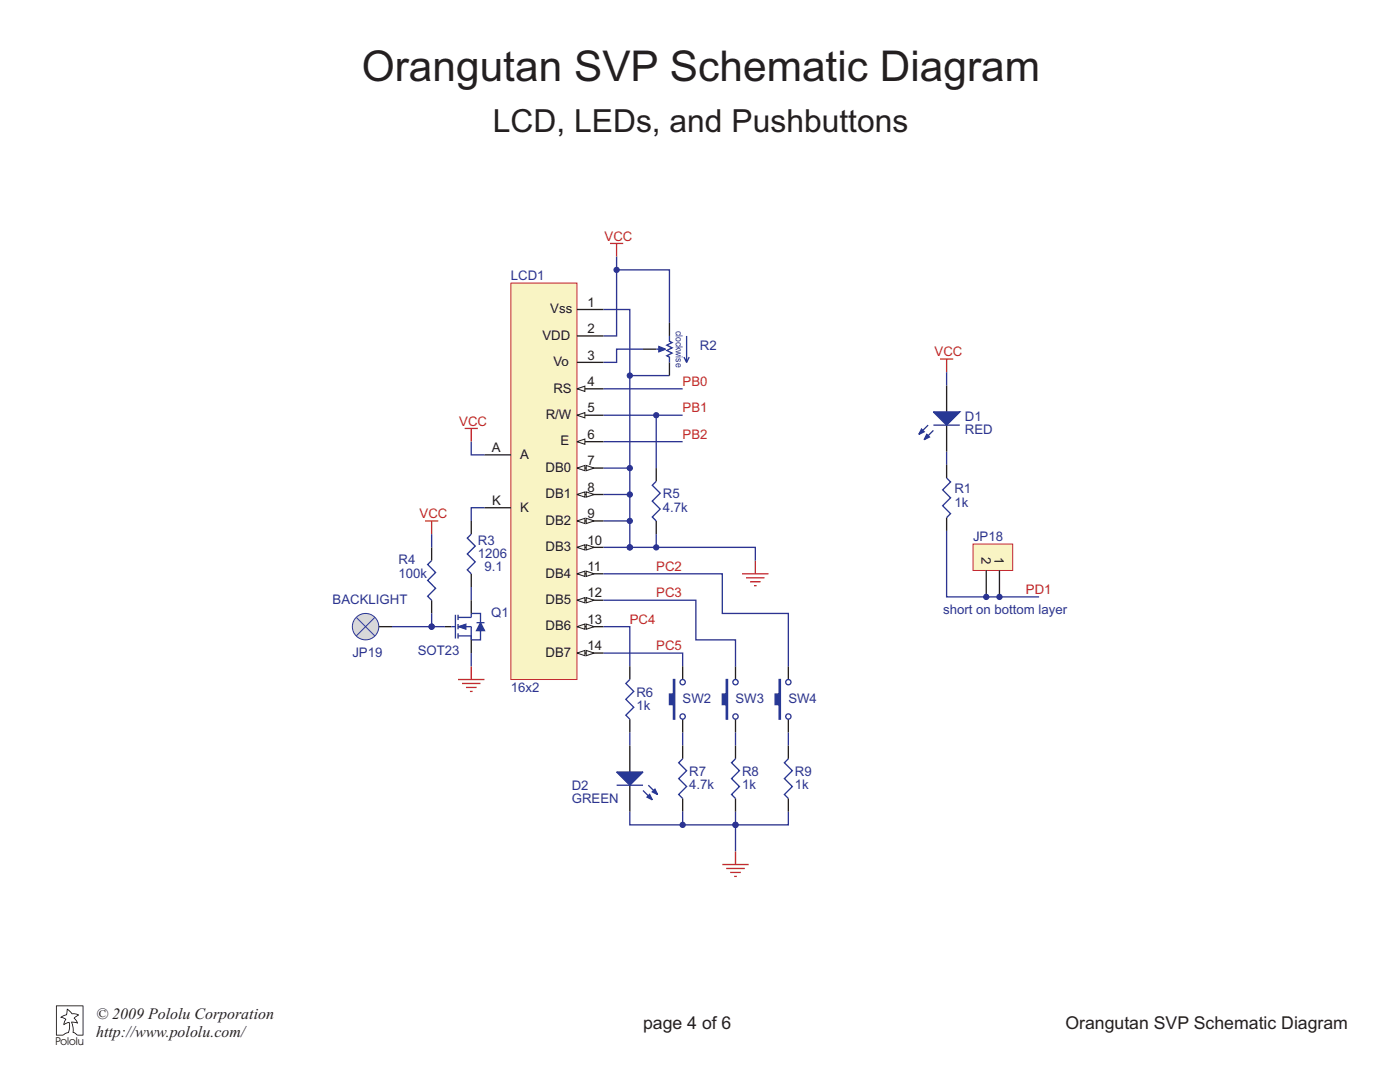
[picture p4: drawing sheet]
<svg xmlns="http://www.w3.org/2000/svg" width="279mm" height="216mm" viewBox="0 0 279 216" stroke-linecap="round" stroke-linejoin="round" font-family="sans-serif">
<path d="M148.1 114.5h5.3M148.9 115.3h3.7M149.7 116.1h2.1M150.5 116.9h.5M150.7 111.9v2.6" fill="none" stroke="#c2262e" stroke-width=".26"/>
<path d="M120.4 61.8h5.3v47.4h-5.3" fill="none" stroke="#2c3392" stroke-width=".26"/>
<circle cx="125.7" cy="109.2" r=".53" fill="#2c3392"/>
<circle cx="125.7" cy="109.2" r=".53" fill="none" stroke="#2c3392" stroke-width=".2"/>
<path d="M120.4 93.4h5.3" fill="none" stroke="#2c3392" stroke-width=".26"/>
<circle cx="125.7" cy="93.4" r=".53" fill="#2c3392"/>
<circle cx="125.7" cy="93.4" r=".53" fill="none" stroke="#2c3392" stroke-width=".2"/>
<path d="M120.4 98.7h5.3" fill="none" stroke="#2c3392" stroke-width=".26"/>
<circle cx="125.7" cy="98.7" r=".53" fill="#2c3392"/>
<circle cx="125.7" cy="98.7" r=".53" fill="none" stroke="#2c3392" stroke-width=".2"/>
<path d="M120.4 103.9h5.3" fill="none" stroke="#2c3392" stroke-width=".26"/>
<circle cx="125.7" cy="103.9" r=".53" fill="#2c3392"/>
<circle cx="125.7" cy="103.9" r=".53" fill="none" stroke="#2c3392" stroke-width=".2"/>
<path d="M121.7 48.6h2.7M123.1 48.6v2.6" fill="none" stroke="#c2262e" stroke-width=".26"/>
<path d="M123.1 51.2v15.8h-2.7M123.1 53.9h10.5v10.5M120.4 125h5.3v8" fill="none" stroke="#2c3392" stroke-width=".26"/>
<circle cx="123.1" cy="53.9" r=".53" fill="#2c3392"/>
<circle cx="123.1" cy="53.9" r=".53" fill="none" stroke="#2c3392" stroke-width=".2"/>
<path d="M146.8 162v2.6h10.5v-2.6" fill="none" stroke="#2c3392" stroke-width=".26"/>
<circle cx="146.8" cy="164.6" r=".53" fill="#2c3392"/>
<circle cx="146.8" cy="164.6" r=".53" fill="none" stroke="#2c3392" stroke-width=".2"/>
<path d="M144.1 172.5h5.3M144.9 173.3h3.7M145.7 174.1h2.1M146.5 174.9h.5M146.8 169.9v2.6" fill="none" stroke="#c2262e" stroke-width=".26"/>
<path d="M120.4 77.6h15.8M125.7 74.9h7.9M128.3 69.7h-5.2v2.6h-2.7M120.4 88.1h15.8M120.4 82.9h15.8M120.4 130.3h15.8v2.7" fill="none" stroke="#2c3392" stroke-width=".26"/>
<circle cx="125.7" cy="74.9" r=".53" fill="#2c3392"/>
<circle cx="125.7" cy="74.9" r=".53" fill="none" stroke="#2c3392" stroke-width=".2"/>
<path d="M131 82.9v10.5" fill="none" stroke="#2c3392" stroke-width=".26"/>
<circle cx="131" cy="82.9" r=".53" fill="#2c3392"/>
<circle cx="131" cy="82.9" r=".53" fill="none" stroke="#2c3392" stroke-width=".2"/>
<path d="M131 106.6v2.6" fill="none" stroke="#2c3392" stroke-width=".26"/>
<circle cx="131" cy="109.2" r=".53" fill="#2c3392"/>
<circle cx="131" cy="109.2" r=".53" fill="none" stroke="#2c3392" stroke-width=".2"/>
<path d="M125.7 146.1v2.7M136.2 146.1v2.7M146.8 146.1v2.7M157.3 146.1v2.7M125.7 162v2.6h21.1v5.3" fill="none" stroke="#2c3392" stroke-width=".26"/>
<circle cx="146.8" cy="164.6" r=".53" fill="#2c3392"/>
<circle cx="146.8" cy="164.6" r=".53" fill="none" stroke="#2c3392" stroke-width=".2"/>
<path d="M102 56.5h13.1v79.1h-13.1z" fill-rule="evenodd" fill="#f9f4c4"/>
<path d="M102 56.5h13.1v79.1h-13.1z" fill="none" stroke="#c2262e" stroke-width=".2"/>
<path d="M115.1 61.8h5.3M115.1 67h5.3M115.1 72.3h5.3M115.1 77.6h5.3" fill="none" stroke="#231f20" stroke-width=".26"/>
<path d="M115.1 77.6l1.6-.5v1z" fill="#f9f7e9"/>
<path d="M115.1 77.6l1.6-.5v1z" fill="none" stroke="#231f20" stroke-width=".2"/>
<path d="M115.1 82.9h5.3" fill="none" stroke="#231f20" stroke-width=".26"/>
<path d="M115.1 82.9l1.6-.6v1.1z" fill="#f9f7e9"/>
<path d="M115.1 82.9l1.6-.6v1.1z" fill="none" stroke="#231f20" stroke-width=".2"/>
<path d="M115.1 88.1h5.3" fill="none" stroke="#231f20" stroke-width=".26"/>
<path d="M115.1 88.1l1.6-.5v1.1z" fill="#f9f7e9"/>
<path d="M115.1 88.1l1.6-.5v1.1z" fill="none" stroke="#231f20" stroke-width=".2"/>
<path d="M115.1 93.4h5.3" fill="none" stroke="#231f20" stroke-width=".26"/>
<path d="M115.1 93.4l1.6-.5v1z" fill="#f9f7e9"/>
<path d="M115.1 93.4l1.6-.5v1z" fill="none" stroke="#231f20" stroke-width=".2"/>
<path d="M117 92.9l1.6 .5-1.6 .5z" fill="#f9f7e9"/>
<path d="M117 92.9l1.6 .5-1.6 .5z" fill="none" stroke="#231f20" stroke-width=".2"/>
<path d="M115.1 98.7h5.3" fill="none" stroke="#231f20" stroke-width=".26"/>
<path d="M115.1 98.7l1.6-.6v1.1z" fill="#f9f7e9"/>
<path d="M115.1 98.7l1.6-.6v1.1z" fill="none" stroke="#231f20" stroke-width=".2"/>
<path d="M117 98.1l1.6 .6-1.6 .5z" fill="#f9f7e9"/>
<path d="M117 98.1l1.6 .6-1.6 .5z" fill="none" stroke="#231f20" stroke-width=".2"/>
<path d="M115.1 103.9h5.3" fill="none" stroke="#231f20" stroke-width=".26"/>
<path d="M115.1 103.9l1.6-.5v1.1z" fill="#f9f7e9"/>
<path d="M115.1 103.9l1.6-.5v1.1z" fill="none" stroke="#231f20" stroke-width=".2"/>
<path d="M117 103.4l1.6 .5-1.6 .6z" fill="#f9f7e9"/>
<path d="M117 103.4l1.6 .5-1.6 .6z" fill="none" stroke="#231f20" stroke-width=".2"/>
<path d="M115.1 109.2h5.3" fill="none" stroke="#231f20" stroke-width=".26"/>
<path d="M115.1 109.2l1.6-.5v1z" fill="#f9f7e9"/>
<path d="M115.1 109.2l1.6-.5v1z" fill="none" stroke="#231f20" stroke-width=".2"/>
<path d="M117 108.7l1.6 .5-1.6 .5z" fill="#f9f7e9"/>
<path d="M117 108.7l1.6 .5-1.6 .5z" fill="none" stroke="#231f20" stroke-width=".2"/>
<path d="M115.1 114.5h5.3" fill="none" stroke="#231f20" stroke-width=".26"/>
<path d="M115.1 114.5l1.6-.5v1z" fill="#f9f7e9"/>
<path d="M115.1 114.5l1.6-.5v1z" fill="none" stroke="#231f20" stroke-width=".2"/>
<path d="M117 114l1.6 .5-1.6 .5z" fill="#f9f7e9"/>
<path d="M117 114l1.6 .5-1.6 .5z" fill="none" stroke="#231f20" stroke-width=".2"/>
<path d="M115.1 119.8h5.3" fill="none" stroke="#231f20" stroke-width=".26"/>
<path d="M115.1 119.8l1.6-.6v1.1z" fill="#f9f7e9"/>
<path d="M115.1 119.8l1.6-.6v1.1z" fill="none" stroke="#231f20" stroke-width=".2"/>
<path d="M117 119.2l1.6 .6-1.6 .5z" fill="#f9f7e9"/>
<path d="M117 119.2l1.6 .6-1.6 .5z" fill="none" stroke="#231f20" stroke-width=".2"/>
<path d="M115.1 125h5.3" fill="none" stroke="#231f20" stroke-width=".26"/>
<path d="M115.1 125l1.6-.5v1.1z" fill="#f9f7e9"/>
<path d="M115.1 125l1.6-.5v1.1z" fill="none" stroke="#231f20" stroke-width=".2"/>
<path d="M117 124.5l1.6 .5-1.6 .6z" fill="#f9f7e9"/>
<path d="M117 124.5l1.6 .5-1.6 .6z" fill="none" stroke="#231f20" stroke-width=".2"/>
<path d="M115.1 130.3h5.3" fill="none" stroke="#231f20" stroke-width=".26"/>
<path d="M115.1 130.3l1.6-.5v1z" fill="#f9f7e9"/>
<path d="M115.1 130.3l1.6-.5v1z" fill="none" stroke="#231f20" stroke-width=".2"/>
<path d="M117 129.8l1.6 .5-1.6 .5z" fill="#f9f7e9"/>
<path d="M117 129.8l1.6 .5-1.6 .5z" fill="none" stroke="#231f20" stroke-width=".2"/>
<path d="M133.6 64.4v2.6M133.6 72.3v2.6M96.7 90.8h5.3M96.7 101.3h5.3" fill="none" stroke="#231f20" stroke-width=".26"/>
<path d="M131 69.7h1.3" fill="none" stroke="#273895" stroke-width=".26"/>
<path d="M131.5 69.1l1.3 .6-1.3 .5z" fill="#273895"/>
<path d="M131.5 69.1l1.3 .6-1.3 .5zM133.6 67v1.1l.5 .3-1 .5 1 .5-1 .5 1 .6-1 .5 .5 .3v1M137 67v5.3l-.5-1M137.6 71.3l-.6 1" fill="none" stroke="#273895" stroke-width=".26"/>
<path d="M128.3 69.7h2.7M136.2 133v2.6M136.2 143.5v2.6" fill="none" stroke="#231f20" stroke-width=".26"/>
<path d="M134.4 135.6h.3v7.9h-.3v-2.9h-.8v-2.1h.8z" fill-rule="evenodd" fill="#273895"/>
<g fill="none" stroke="#273895" stroke-width=".26">
<path d="M131 96l-.8 .8 1.6 1.6-1.6 1.6 1.6 1.6-1.6 1.6 .8 .7M134.4 135.6h.3v7.9h-.3v-2.9h-.8v-2.1h.8z"/>
<circle cx="136.2" cy="136.1" r=".53"/>
<circle cx="136.2" cy="143" r=".53"/>
</g>
<path d="M131 93.4v2.6M131 103.9v2.7M125.7 148.8v5.2M125.7 156.7v5.3" fill="none" stroke="#231f20" stroke-width=".26"/>
<path d="M123.1 154h5.2l-2.6 2.7z" fill="#273895"/>
<path d="M123.1 154h5.2l-2.6 2.7zM128.3 157.7l1.9 1.9" fill="none" stroke="#273895" stroke-width=".26"/>
<path d="M129.6 158.5l.6 1.1-1.1-.5z" fill="#273895"/>
<path d="M129.6 158.5l.6 1.1-1.1-.5z" fill="none" stroke="#273895" stroke-width=".26"/>
<path d="M130.2 158l.5-.5 .5 1z" fill="#273895"/>
<path d="M123.1 156.7h5.2M129.4 156.7l1.8 1.8M130.2 158l.5-.5 .5 1z" fill="none" stroke="#273895" stroke-width=".26"/>
<path d="M146.8 133v2.6M146.8 143.5v2.6" fill="none" stroke="#231f20" stroke-width=".26"/>
<path d="M144.9 135.6h.3v7.9h-.3v-2.9h-.8v-2.1h.8z" fill-rule="evenodd" fill="#273895"/>
<g fill="none" stroke="#273895" stroke-width=".26">
<path d="M144.9 135.6h.3v7.9h-.3v-2.9h-.8v-2.1h.8z"/>
<circle cx="146.8" cy="136.1" r=".53"/>
<circle cx="146.8" cy="143" r=".53"/>
</g>
<path d="M157.3 133v2.6M157.3 143.5v2.6" fill="none" stroke="#231f20" stroke-width=".26"/>
<path d="M155.5 135.6h.2v7.9h-.2v-2.9h-.8v-2.1h.8z" fill-rule="evenodd" fill="#273895"/>
<g fill="none" stroke="#273895" stroke-width=".26">
<path d="M86.1 111.9l-.8 .7 1.6 1.6-1.6 1.6 1.6 1.6-1.6 1.6 .8 .8M125.7 135.6l-.8 .8 1.6 1.6-1.6 1.5 1.6 1.6-1.6 1.6 .8 .8M155.5 135.6h.2v7.9h-.2v-2.9h-.8v-2.1h.8zM136.2 151.4l-.8 .8 1.6 1.6-1.6 1.6 1.6 1.5-1.6 1.6 .8 .8M157.3 151.4l-.8 .8 1.6 1.6-1.6 1.6 1.6 1.5-1.6 1.6 .8 .8"/>
<circle cx="157.3" cy="136.1" r=".53"/>
<circle cx="157.3" cy="143" r=".53"/>
</g>
<path d="M86.1 109.2v2.7M86.1 119.8v2.6M125.7 133v2.6M125.7 143.5v2.6M136.2 148.8v2.6M136.2 159.3v2.7M157.3 148.8v2.6M157.3 159.3v2.7" fill="none" stroke="#231f20" stroke-width=".26"/>
<path d="M125.7 109.2h25v2.7" fill="none" stroke="#2c3392" stroke-width=".26"/>
<circle cx="125.7" cy="109.2" r=".53" fill="#2c3392"/>
<circle cx="125.7" cy="109.2" r=".53" fill="none" stroke="#2c3392" stroke-width=".2"/>
<path d="M136.2 162v2.6" fill="none" stroke="#2c3392" stroke-width=".26"/>
<circle cx="136.2" cy="164.6" r=".53" fill="#2c3392"/>
<circle cx="136.2" cy="164.6" r=".53" fill="none" stroke="#2c3392" stroke-width=".2"/>
<path d="M120.4 119.8h18.5v7.9h7.9v5.3M120.4 114.5h23.7v7.9h13.2v10.6" fill="none" stroke="#2c3392" stroke-width=".26"/>
<path d="M94.1 103.9v2.7M94.1 114.5v2.6M88.8 125h1.3M146.8 148.8v2.6M146.8 159.3v2.7" fill="none" stroke="#231f20" stroke-width=".26"/>
<path d="M94.1 106.6l-.8 .8 1.5 1.6-1.5 1.5 1.5 1.6-1.5 1.6 .8 .8M90.1 125h.8M90.9 122.7v4.7M91.4 126.9h2.7M91.4 125h2.7M91.4 122.7v1M91.4 124.5v1.1M91.4 126.4v1M94.1 122.4v.8h-2.7M146.8 151.4l-.8 .8 1.6 1.6-1.6 1.6 1.6 1.5-1.6 1.6 .8 .8" fill="none" stroke="#273895" stroke-width=".26"/>
<path d="M91.4 125l1.6-.5v1.1z" fill="#273895"/>
<path d="M91.4 125l1.6-.5v1.1z" fill="none" stroke="#273895" stroke-width=".2"/>
<path d="M94.1 126.9v.8" fill="none" stroke="#273895" stroke-width=".26"/>
<path d="M95.9 124.3l.8 1.5h-1.6z" fill="#273895"/>
<path d="M94.1 125v2.7h1.8v-1.9M94.1 122.4h1.8v1.9M95.1 124.3h1.6M95.9 124.3l.8 1.5h-1.6z" fill="none" stroke="#273895" stroke-width=".26"/>
<path d="M94.1 119.8v2.6M94.1 127.7v2.6" fill="none" stroke="#231f20" stroke-width=".26"/>
<path d="M92.7 85.5h2.7M94.1 85.5v2.6M84.8 103.9h2.7M86.1 103.9v2.7M91.4 135.6h5.3M92.2 136.4h3.7M93 137.2h2.1M93.8 138h.5M94.1 133v2.6" fill="none" stroke="#c2262e" stroke-width=".26"/>
<path d="M94.1 88.1v2.7h2.6M96.7 101.3h-2.6v2.6M86.1 122.4v2.6h2.7M94.1 130.3v2.7" fill="none" stroke="#2c3392" stroke-width=".26"/>
<circle cx="86.1" cy="125" r=".53" fill="#2c3392"/>
<circle cx="86.1" cy="125" r=".53" fill="none" stroke="#2c3392" stroke-width=".2"/>
<path d="M86.1 106.6v2.6M78.2 125h7.9" fill="none" stroke="#2c3392" stroke-width=".26"/>
<circle cx="86.1" cy="125" r=".53" fill="#2c3392"/>
<circle cx="86.1" cy="125" r=".53" fill="none" stroke="#2c3392" stroke-width=".2"/>
<path d="M75.6 125h2.6" fill="none" stroke="#231f20" stroke-width=".26"/>
<circle cx="73" cy="125" r="2.64" fill="#d8d8d8"/>
<g fill="none" stroke="#273895" stroke-width=".2">
<path d="M71.1 123.2l3.7 3.7M74.8 123.2l-3.7 3.7"/>
<circle cx="73" cy="125" r="2.64"/>
</g>
<path d="M188.9 90.1v2.6M94.1 117.1v2.7M188.9 105.9v13.2h18.5" fill="none" stroke="#2c3392" stroke-width=".26"/>
<path d="M188.9 76.9v5.3M188.9 84.8v5.3" fill="none" stroke="#231f20" stroke-width=".26"/>
<path d="M186.3 82.2h5.3l-2.7 2.6z" fill="#273895"/>
<path d="M186.3 82.2h5.3l-2.7 2.6zM186.3 85.9l-1.9 1.8" fill="none" stroke="#273895" stroke-width=".26"/>
<path d="M185 86.7l.5 .5-1.1 .5z" fill="#273895"/>
<path d="M185 86.7l.5 .5-1.1 .5z" fill="none" stroke="#273895" stroke-width=".26"/>
<path d="M183.9 85.6l.5 .5-1 .6z" fill="#273895"/>
<path d="M183.9 85.6l.5 .5-1 .6zM185.2 84.8l-1.8 1.9M186.3 84.8h5.3M188.9 95.4l.8 .8-1.6 1.5 1.6 1.6-1.6 1.6 1.6 1.6-.8 .8" fill="none" stroke="#273895" stroke-width=".26"/>
<path d="M188.9 92.7v2.7M188.9 103.3v2.6" fill="none" stroke="#231f20" stroke-width=".26"/>
<path d="M194.2 108.6h7.9v5.2h-7.9z" fill-rule="evenodd" fill="#f9f4c4"/>
<path d="M194.2 108.6h7.9v5.2h-7.9z" fill="none" stroke="#c2262e" stroke-width=".2"/>
<path d="M196.8 113.8v5.3M199.5 113.8v5.3" fill="none" stroke="#231f20" stroke-width=".26"/>
<circle cx="199.5" cy="119.1" r=".53" fill="#2c3392"/>
<circle cx="199.5" cy="119.1" r=".53" fill="none" stroke="#2c3392" stroke-width=".2"/>
<circle cx="196.8" cy="119.1" r=".53" fill="#2c3392"/>
<circle cx="196.8" cy="119.1" r=".53" fill="none" stroke="#2c3392" stroke-width=".2"/>
<path d="M187.6 71.6h2.6M188.9 71.6v2.7" fill="none" stroke="#c2262e" stroke-width=".26"/>
<path d="M188.9 74.3v2.6" fill="none" stroke="#2c3392" stroke-width=".26"/>
<path d="M11.3 200.8v5.7h1.2l.4-.3a1.06 1.06 0 0 0 .9-1.4l-.1-.7-1 .4v-.5l.3-.6-.9-.4 .6-.4a.76 .76 0 0 0 .6-1l.1-.3 .2 .1a1.77 1.77 0 0 0 1.7 .9l.5 .2-.9 .7 .5 .6 .1 .4-1.1-.2 .3 1v1l.9 .5h.9v-5.7zM11.2 200.7h5.4v5.9h-1.2l-.9-.5v-1l-.3-1.1 .1-.1 1 .1-.6-.8 .8-.7-.5-.1a.88 .88 0 0 1-1.1-.6l-.4-.3v.2a.78 .78 0 0 1-.6 1l-.6 .3 .9 .4-.4 .9 1-.4a2.42 2.42 0 0 1-.1 2.2l-1.2 .5-1.3-.1z" fill="#000"/>
<text font-size="8.5" fill="#231f20" x="72.2" y="16.2">Orangutan SVP Schematic Diagram</text>
<text font-size="6.3" fill="#231f20" x="98.3" y="26.4">LCD, LEDs, and Pushbuttons</text>
<g font-size="3.5" fill="#231f20">
<text x="128.3" y="205.4">page 4 of 6</text>
<text x="212.6" y="205.4">Orangutan SVP Schematic Diagram</text>
</g>
<g font-size="3.2" fill="#231f20">
<text x="19.2" y="203.3">© 2009 Pololu Corporation</text>
<text x="19.2" y="206.8">http://www.pololu.com/</text>
</g>
<g font-size="2.6" fill="#c2262e">
<text x="120.7" y="48">VCC</text>
<text x="186.5" y="71.1">VCC</text>
<text x="136.2" y="77">PB0</text>
<text x="136.2" y="82.3">PB1</text>
<text x="91.7" y="84.9">VCC</text>
<text x="136.2" y="87.6">PB2</text>
<text x="83.7" y="103.4">VCC</text>
<text x="131" y="113.9">PC2</text>
<text x="131" y="119.2">PC3</text>
<text x="204.7" y="118.6">PD1</text>
<text x="125.7" y="124.5">PC4</text>
<text x="131" y="129.8">PC5</text>
</g>
<g font-size="2.6" fill="#2c3392">
<text x="102" y="55.9">LCD1</text>
<text x="139.7" y="69.9">R2</text>
<text x="192.6" y="84">D1</text>
<text x="192.6" y="86.6">RED</text>
<text x="132.3" y="99.4">R5</text>
<text x="190.5" y="101.1">1k</text>
<text x="190.5" y="98.5">R1</text>
<text x="132.3" y="102.1">4.7k</text>
<text x="79.5" y="112.6">R4</text>
<text x="95.4" y="108.7">R3</text>
<text x="95.4" y="111.3">1206</text>
<text x="96.7" y="113.9">9.1</text>
<text x="194.2" y="108">JP18</text>
<text x="79.5" y="115.3">100k</text>
<text x="66.4" y="120.5">BACKLIGHT</text>
<text x="98" y="123.2">Q1</text>
<text x="188.2" y="122.5">short on bottom layer</text>
<text x="70.3" y="131.1">JP19</text>
<text x="83.4" y="130.8">SOT23</text>
<text x="102" y="138.2">16x2</text>
<text x="127" y="141.6">1k</text>
<text x="127" y="139">R6</text>
<text x="136.2" y="140.3">SW2</text>
<text x="146.8" y="140.3">SW3</text>
<text x="157.3" y="140.3">SW4</text>
<text x="137.6" y="154.8">R7</text>
<text x="148.1" y="154.8">R8</text>
<text x="158.7" y="154.8">R9</text>
<text x="114.1" y="157.5">D2</text>
<text x="114.1" y="160.2">GREEN</text>
<text x="137.6" y="157.4">4.7k</text>
<text x="148.1" y="157.4">1k</text>
<text x="158.7" y="157.4">1k</text>
</g>
<g font-size="2.6" fill="#231f20">
<text x="109.8" y="62.5">Vss</text>
<text x="117.3" y="61.2">1</text>
<text x="108.2" y="67.8">VDD</text>
<text x="117.3" y="66.5">2</text>
<text x="117.3" y="71.8">3</text>
<text x="110.5" y="73.1">Vo</text>
<text x="117.3" y="77">4</text>
<text x="108.9" y="83.6">R/W</text>
<text x="110.5" y="78.3">RS</text>
<text x="117.3" y="82.3">5</text>
<text x="111.9" y="88.9">E</text>
<text x="117.3" y="87.6">6</text>
<text x="98.2" y="90.2">A</text>
<text x="103.8" y="91.5">A</text>
<text x="108.9" y="94.2">DB0</text>
<text x="117.3" y="92.8">7</text>
<text x="98.2" y="100.8">K</text>
<text x="108.9" y="99.4">DB1</text>
<text x="117.3" y="98.1">8</text>
<text x="103.8" y="102.1">K</text>
<text x="108.9" y="104.7">DB2</text>
<text x="117.3" y="103.4">9</text>
<text x="108.9" y="110">DB3</text>
<text x="117.3" y="108.7">10</text>
<text x="117.3" y="113.9">11</text>
<text x="195.9" y="111.2" transform="rotate(90 195.9 111.2)">2</text>
<text x="198.5" y="111.2" transform="rotate(90 198.5 111.2)">1</text>
<text x="108.9" y="115.3">DB4</text>
<text x="117.3" y="119.2">12</text>
<text x="108.9" y="120.5">DB5</text>
<text x="108.9" y="125.8">DB6</text>
<text x="117.3" y="124.5">13</text>
<text x="108.9" y="131.1">DB7</text>
<text x="117.3" y="129.8">14</text>
</g>
<text font-size="2.2" fill="#231f20" x="11.1" y="208.4">Pololu</text>
<text font-size="2" fill="#2c3392" x="134.9" y="66" transform="rotate(90 134.9 66)">clockwise</text>
</svg>
